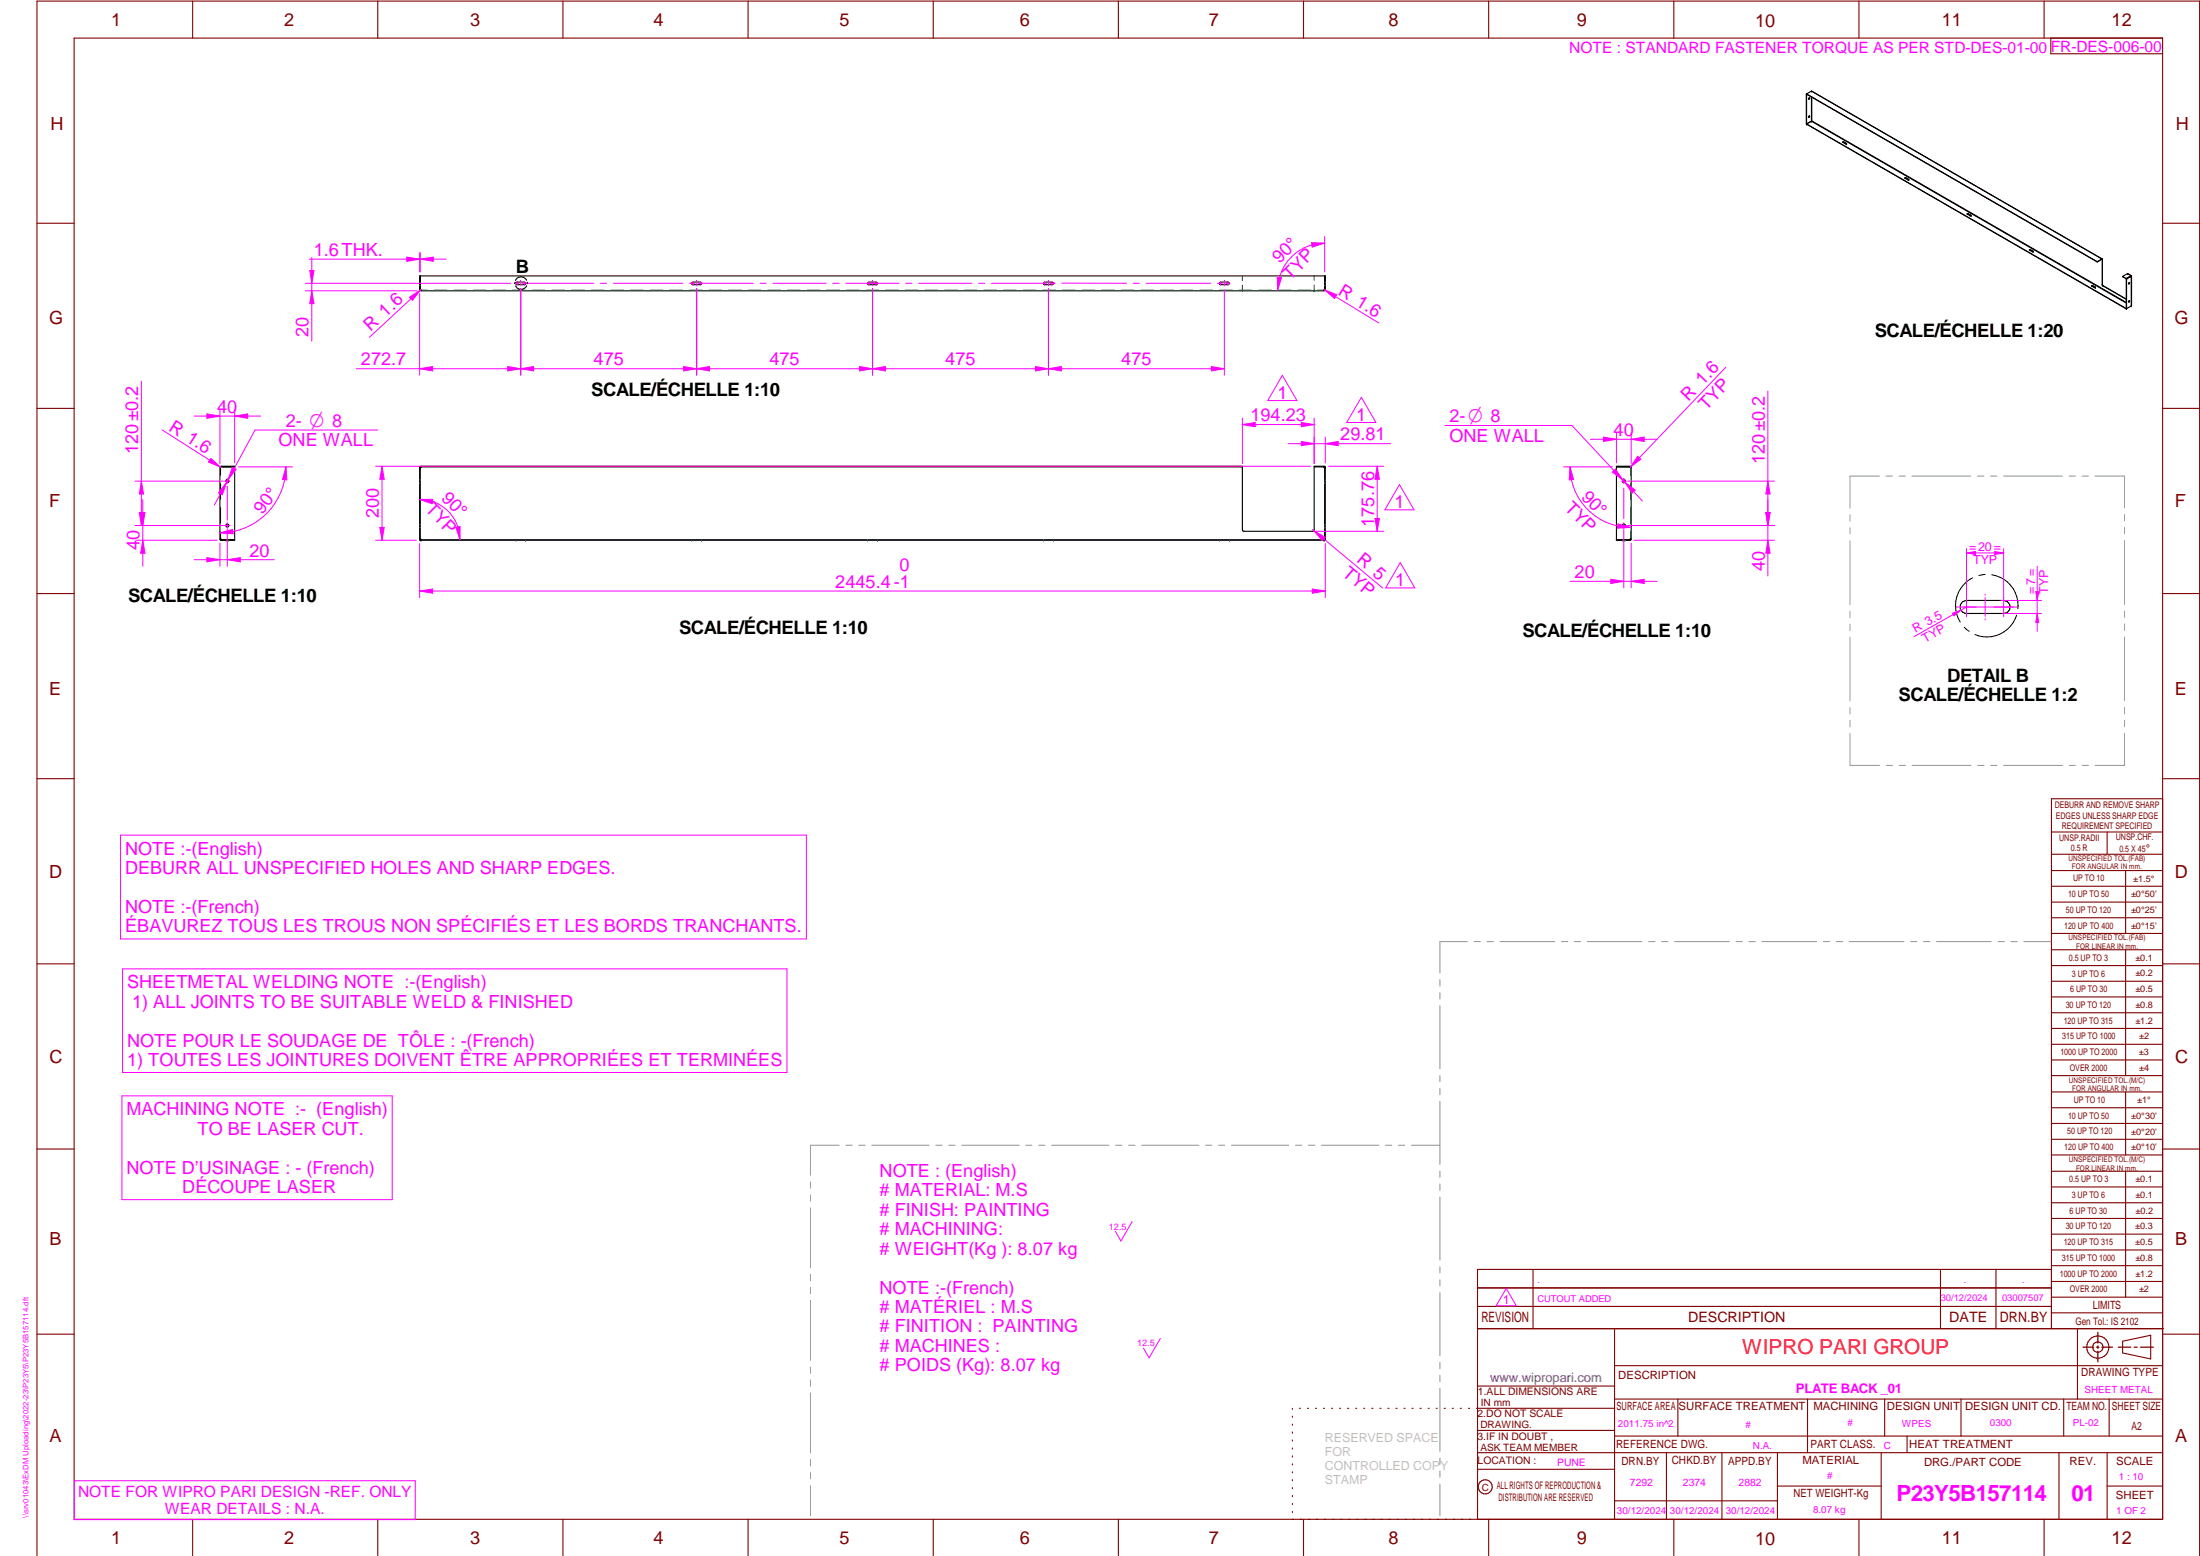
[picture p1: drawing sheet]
<svg xmlns="http://www.w3.org/2000/svg" width="594mm" height="420mm" viewBox="0 0 594 420" stroke-linecap="round" stroke-linejoin="round" font-family="sans-serif">
<g fill="none" stroke="#800000" stroke-width=".3">
<path d="M20 10.3h564v400h-564zM52 .3v10M102 .3v10M152 .3v10M202 .3v10M252 .3v10M302 .3v10M352 .3v10M402 .3v10M452 .3v10M502 .3v10M552 .3v10"/>
<path d="M553.8 10.3v4.2h30.2M10 60.3h10M584 60.3h10M10 110.3h10M584 110.3h10M10 160.3h10M584 160.3h10M10 210.3h10M584 215.7h-30v143.1M584 210.3h10M554 224.7h30M554 230.7h30"/>
<path d="M554 235.1h30M554 239.3h30M569 224.7v6M574 235.1v17M554 243.6h30M554 247.8h30M554 252.1h30M554 256.5h30M574 256.5v33.9M10 260.3h10M554 260.7h30M554 265h30"/>
<path d="M554 269.2h30M554 273.5h30M554 277.7h30M584 260.3h10M554 282h30M554 286.2h30M554 290.4h30M554 294.9h30M554 299.1h30M574 294.9v17M10 310.3h10M554 303.4h30"/>
<path d="M554 307.6h30M554 311.9h30M554 316.3h30M574 316.3v34M584 310.3h10M554 320.5h30M554 324.8h30M554 329h30M554 333.2h30M554 337.5h30M399 358.8h185.2M399 352.8h155"/>
<path d="M399 347.8h155M414 342.8v16M436 358.8v51.5M524 342.8v16M539 342.8v16M554 341.8h30M554 346h30M554 350.3h30M554 354.5h30M554 342.8h-155v67.5M561 358.8v19M10 360.3h10"/>
<path d="M399 374.3h37M436 377.8h148M453.1 377.8v10M488.1 377.8v14.5M508.9 377.8v10M529.5 377.8v10M557.3 377.8v10M569.5 377.8v10M573.2 362.2l7.6-1.6v6.3l-7.6-1.6zM584 368.8h-148M584 360.3h10M349 380.3v.3"/>
<path d="M349 382.4v.3M349 384.6v.3M349 386.7v.3M349 388.8v.3M349 391v.3M349 393.1v.3M349 395.3v.3M349 397.4v.3M349 399.5v.3M350.9 380.3h.2M353.1 380.3h.2M355.2 380.3h.3"/>
<path d="M357.4 380.3h.3M359.6 380.3h.3M361.7 380.3h.3M363.9 380.3h.3M366.1 380.3h.3M368.3 380.3h.2M370.4 380.3h.3M372.6 380.3h.3M374.8 380.3h.3M376.9 380.3h.4M379.1 380.3h.3M381.3 380.3h.3"/>
<path d="M383.4 380.3h.4M385.6 380.3h.3M387.8 380.3h.3M390 380.3h.3M392.2 380.3h.3M394.3 380.3h.3M396.5 380.3h.3M398.7 380.3h37.3M399 396.7h37M399 392.3h185M399 386.2h37M436 387.8h148"/>
<path d="M450 392.3v18M465 392.3v18M480 392.3v18M508 392.3v18M515 387.8v4.5M556 392.3v18M569 392.3v18M52 410.3v9.7M102 410.3v9.7M152 410.3v9.7M202 410.3v9.7M252 410.3v9.7"/>
<path d="M302 410.3v9.7M349 401.7v.3M349 403.8v.4M349 406v.3M349 408.1v.3M352 410.3v9.7M402 410.3v9.7M436 405.3h44M452 410.3v9.7M480 401.3h28M502 410.3v9.7M552 410.3v9.7"/>
<path d="M569 401.3h15M10 420v-419.7h584v419.7"/>
<circle cx="566.5" cy="363.7" r="1.39"/>
<circle cx="566.5" cy="363.8" r="3"/>
<circle cx="401.1" cy="401.5" r="1.9"/>
</g>
<g fill="none" stroke="#f0f" stroke-width=".27">
<path d="M186.6 76.5h1M187.1 76v1M188.6 76.5h1M189.1 76v1M234.1 76.5h1M234.6 76v1M236.1 76.5h1M236.6 76v1M281.6 76.5h1M282.1 76v1M283.6 76.5h1M284.1 76v1"/>
<path d="M32.5 225.5h185.3v28h-185.3zM305.7 329.9l-3 5.2-1.5-2.6M406.7 347.9l2.7 4.7h-5.4zM313.3 361.4l-3 5.2-1.5-2.6M20.1 399.8h92v10.5h-92z"/>
</g>
<g fill="none" stroke="#949494" stroke-width=".27">
<path d="M396.2 254.3h-7.4v8.5M398.1 254.3h1.6M401.5 254.3h1.8M405 254.3h14.8M421.6 254.3h1.7M425.1 254.3h1.7M428.6 254.3h14.8M445.2 254.3h1.7M448.7 254.3h1.7M452.2 254.3h14.8M468.8 254.3h1.7M472.3 254.3h1.7"/>
<path d="M475.8 254.3h14.8M492.4 254.3h1.7M495.8 254.3h1.8M499.4 254.3h14.7M516 254.3h1.6M519.4 254.3h1.8M522.9 254.3h14.8M539.5 254.3h1.7M543 254.3h1.7M546.5 254.3h7.4M388.8 264.5v1.8M388.8 268.1v1.6"/>
<path d="M388.8 271.6v17M388.8 290.4v1.7M388.8 293.9v1.7M388.8 297.4v17M218.9 319.2v1.6M226.6 309.2h-7.7v8.1M228.4 309.2h1.7M231.9 309.2h1.7M235.4 309.2h15.5M252.7 309.2h1.7M256.2 309.2h1.7M259.7 309.2h15.5"/>
<path d="M277 309.2h1.7M280.5 309.2h1.7M284 309.2h15.5M301.2 309.2h1.8M304.8 309.2h1.7M308.3 309.2h15.5M325.5 309.2h1.7M329.1 309.2h1.6M332.6 309.2h15.4M349.8 309.2h1.7M353.3 309.2h1.7M356.8 309.2h15.5"/>
<path d="M374.1 309.2h1.7M377.6 309.2h1.7M381.1 309.2h7.7M388.8 316.2v1.7M388.8 319.7v1.7M218.9 322.6v1.8M218.9 326.1v16.2M388.8 323.2v17.1M218.9 344.1v1.8M218.9 347.6v1.7M218.9 351.2v16.1M388.8 342.1v1.6"/>
<path d="M388.8 345.6v1.7M388.8 349v17.1M218.9 369.1v1.7M218.9 372.6v1.8M218.9 376.1v16.2M388.8 367.9v1.7M388.8 371.4v1.7M388.8 374.9v17M218.9 394.1v1.8M218.9 397.6v1.7M388.8 393.7v1.7M388.8 397.2v1.7"/>
<path d="M218.9 401.2v8.1M388.8 400.7v8.6"/>
</g>
<path d="M566.5 359.7v3M562.5 363.8h2.9M566.1 363.8h.7M566.5 363.4v.7M566.5 364.9v2.8M567.6 363.8h2.9M572 363.8h3.4M576.3 363.8h.8M578 363.8h3.5" fill="none" stroke="#800000" stroke-width=".34"/>
<g fill="none" stroke="#008000" stroke-width=".27">
<path d="M113.3 76.9h.1M113.3 76.1h.1M113.4 76.9h.1M113.5 76.1h.1M113.7 78.4h1.7M117.2 78.4h3.5M122.5 78.4h3.5M127.8 78.4h3.5M133.1 78.4h3.5M138.4 78.4h3.5M143.7 78.4h3.5M149 78.4h3.5"/>
<path d="M154.3 78.4h3.5M159.6 78.4h3.5M164.9 78.4h3.5M170.2 78.4h3.5M175.5 78.4h3.5M180.8 78.4h3.5M186.1 78.4h3.5M191.4 78.4h3.5M196.7 78.4h3.5M202 78.4h3.5M207.3 78.4h3.5M212.6 78.4h3.5"/>
<path d="M217.9 78.4h3.5M223.2 78.4h3.5M228.6 78.4h3.4M233.8 78.4h3.5M239.1 78.4h3.5M244.4 78.4h3.5M249.8 78.4h3.4M255.1 78.4h3.4M260.3 78.4h3.6M265.6 78.4h3.5M271 78.4h3.4M276.3 78.4h3.4"/>
<path d="M281.6 78.4h3.5M286.8 78.4h3.6M292.2 78.4h3.4M297.5 78.4h3.4M302.8 78.4h3.5M308.1 78.4h3.5M313.4 78.4h3.5M318.7 78.4h3.4M324 78.4h3.4M329.3 78.4h3.5M334.6 78.4h3.5M335.5 78.4h.1"/>
<path d="M335.5 78.2h.1M335.5 74.5v1.2M335.5 77v1.2M335.5 78.4v.1M339.9 78.4h3.5M345.2 78.4h3.5M350.5 78.4h3.5M354.9 77v1.2M354.9 78.3h.1M354.9 78.5h.1M354.9 78.4h.1M354.9 74.5v1.2"/>
<path d="M355.8 78.4h1.7M357.7 76.9h.1M357.8 76.1h.1M357.8 76.9h.1M357.9 76.1h.1M113.3 130.3h.1M113.3 129.5h.1M113.3 126.2h.1M113.4 130.3h.1M113.4 126.2h.1M113.5 129.5h.1M113.7 125.9h.1"/>
<path d="M113.7 126h.1M357.5 125.9h.1M357.5 126h.1M357.7 130.3h.1M357.8 129.5h.1M357.8 126.2h.1M357.8 130.3h.1M357.9 129.5h.1M357.9 126.2h.1M113.3 142.3h.1M113.3 141.5h.1M113.3 145.6h.1"/>
<path d="M113.4 142.3h.1M113.4 145.6h.1M113.5 141.5h.1M113.7 145.9h.1M113.7 145.8h.1M139.3 145.8h.1M141.9 145.9h.1M141.9 145.8h.1M186.8 145.8h.1M189.4 145.9h.1M189.4 145.8h.1M234.3 145.8h.1"/>
<path d="M236.9 145.9h.1M236.9 145.8h.1M281.8 145.8h.1M284.4 145.9h.1M284.4 145.8h.1M329.3 145.8h.1M332 145.9h.1M332 145.8h.1M357.5 145.9h.1M357.5 145.8h.1M357.7 142.3h.1M357.8 145.6h.1"/>
<path d="M357.8 141.5h.1M357.8 142.3h.1M357.9 145.6h.1M357.9 141.5h.1"/>
</g>
<g fill="none" stroke="#000" stroke-width=".3">
<path d="M113.3 78.2h.4v.3M113.3 78.2l.4 .3M113.5 74.5v3.7l.2 .2M113.7 78.5h243.8M139.4 76.3l2.2-.1 .3 .3-.3 .4h-2l-.2-.1zM186.9 76.3l2.2-.1 .3 .3-.3 .4h-2l-.2-.1zM234.4 76.3l2.2-.1 .3 .3-.3 .4h-2l-.2-.1zM281.8 76.3l2.3-.1 .3 .3-.3 .4h-2l-.3-.1zM329.3 76.3l2.3-.1 .4 .3-.4 .4h-2l-.3-.1zM357.7 74.5v3.7l-.2 .2M357.9 78.2v-3.7h-244.6v3.7M357.9 78.2h-.4v.3"/>
<path d="M357.9 78.2l-.4 .3M113.5 125.9h222v17.1l.2 .4 18.7 .1 .4-.3 .1-.2v-17.1h2.8v20h-244.2zM113.7 126.1l-.2 .1M335.5 126.1h-222.2v19.7h244.6v-19.7h-3M357.5 126.1l.2 .1M113.5 145.6l.2 .2M357.7 145.6l-.2 .2"/>
</g>
<g fill="none" stroke="#f0f" stroke-width=".27">
<path d="M186.4 76.5h.8M188.1 76v1M188.1 77.1v.1M189 76.5h14.4M205.2 76.5h1.7M208.7 76.5h14.4M224.9 76.5h1.7M228.4 76.5h14.4M244.6 76.5h1.7M248.1 76.5h14.4M264.2 76.5h1.8M267.8 76.5h14.3"/>
<path d="M283.9 76.5h.9"/>
</g>
<path d="M283.1 76v1M283.1 77.1v.1" fill="none" stroke="#f0f" stroke-width=".27"/>
<path d="M139.1 76.5h1M139.6 76v1M141.1 76.5h1M141.6 76v1M235.6 76v1M235.6 77.1v.1" fill="none" stroke="#f0f" stroke-width=".27"/>
<path d="M138.9 76.5h.8M140.6 76v1M140.6 77.1v.1M141.5 76.5h18.9M162.1 76.5h1.7M165.6 76.5h18.8M186.2 76.5h.9M329.1 76.5h1M329.6 76v1M331.1 76.5h1M331.6 76v1" fill="none" stroke="#f0f" stroke-width=".27"/>
<path d="M284.1 76.5h.8M286.7 76.5h17.5M306 76.5h1.7M309.5 76.5h17.4M328.7 76.5h.9M330.6 76v1M330.6 77.1v.1M354.2 65.5l3.5 .2-3.4 1zM357.7 63.9v9.5" fill="none" stroke="#f0f" stroke-width=".27"/>
<path d="M354.2 65.5l3.5 .2-3.4 1z" fill="#f0f"/>
<path d="M344.9 74.8l1.2 .2-1.1 3.4z" fill="none" stroke="#f0f" stroke-width=".27"/>
<path d="M344.9 74.8l1.2 .2-1.1 3.4z" fill="#f0f"/>
<path d="M357.5 78.2l14.8 9M357.7 78.3l3.3 1.3-.6 1zM357.7 65.7a12.7 12.7 0 0 0-12.7 12.7" fill="none" stroke="#f0f" stroke-width=".27"/>
<path d="M357.7 78.3l3.3 1.3-.6 1z" fill="#f0f"/>
<path d="M113.7 78.2l-14 12.9M110.6 80.3l2.9-2-2.1 2.8z" fill="none" stroke="#f0f" stroke-width=".27"/>
<path d="M110.6 80.3l2.9-2-2.1 2.8z" fill="#f0f"/>
<path d="M109.8 69.4l3.5 .6-3.5 .6zM113.3 68.2v5.2M113.5 68.2v5.2" fill="none" stroke="#f0f" stroke-width=".27"/>
<path d="M109.8 69.4l3.5 .6-3.5 .6z" fill="#f0f"/>
<path d="M113.5 70l3.5-.6v1.2z" fill="none" stroke="#f0f" stroke-width=".27"/>
<path d="M113.5 70l3.5-.6v1.2z" fill="#f0f"/>
<path d="M83.5 70h37M188.1 77.9v23.4M235.6 77.9v23.4M188.1 99.6l3.5-.6v1.2z" fill="none" stroke="#f0f" stroke-width=".27"/>
<path d="M188.1 99.6l3.5-.6v1.2z" fill="#f0f"/>
<path d="M232.1 99l3.5 .6-3.5 .6z" fill="none" stroke="#f0f" stroke-width=".27"/>
<path d="M232.1 99l3.5 .6-3.5 .6z" fill="#f0f"/>
<path d="M235.6 77.9v23.4M283.1 77.9v23.4M188.1 99.6h47.5M235.6 99.6l3.5-.6v1.2z" fill="none" stroke="#f0f" stroke-width=".27"/>
<path d="M235.6 99.6l3.5-.6v1.2z" fill="#f0f"/>
<path d="M279.6 99l3.5 .6-3.5 .6z" fill="none" stroke="#f0f" stroke-width=".27"/>
<path d="M279.6 99l3.5 .6-3.5 .6z" fill="#f0f"/>
<path d="M235.6 99.6h47.5M101.4 125.9h252.5M101.4 145.9h11M102.6 142.4h1.2l-.6 3.5z" fill="none" stroke="#f0f" stroke-width=".27"/>
<path d="M102.6 142.4h1.2l-.6 3.5z" fill="#f0f"/>
<path d="M103.2 125.9l.6 3.5h-1.2z" fill="none" stroke="#f0f" stroke-width=".27"/>
<path d="M103.2 125.9l.6 3.5h-1.2z" fill="#f0f"/>
<path d="M103.2 125.9v20M113.3 146.8v14.6M113.3 159.6l3.5-.6v1.2zM357.9 146.8v14.6" fill="none" stroke="#f0f" stroke-width=".27"/>
<path d="M113.3 159.6l3.5-.6v1.2z" fill="#f0f"/>
<path d="M354.4 159l3.5 .6-3.5 .6z" fill="none" stroke="#f0f" stroke-width=".27"/>
<path d="M354.4 159l3.5 .6-3.5 .6z" fill="#f0f"/>
<path d="M113.3 79.2v22.1M140.6 77.9v23.4M113.3 99.6l3.5-.6v1.2zM113.3 159.6h244.6M528.1 163.9h16.9M531 161.3v5.2M536.1 160.4v.3M536.1 161.4v5M536.1 167.1v.3M541.1 161.3v5.2M32.9 295.9h73v28h-73z" fill="none" stroke="#f0f" stroke-width=".27"/>
<path d="M139.1 76.2v.5M142.2 75.7a1.66 1.66 0 0 0-1.5-.9 1.66 1.66 0 0 0-1.5 .9M142.2 77.1a1.66 1.66 0 0 1-1.5 1 1.66 1.66 0 0 1-1.5-.9M142.4 76.2v.4M532.7 156a8.4 8.4 0 0 0-3.4 12M536.1 155.1l-1.7 .3M537.8 155.2a8.4 8.4 0 0 1 7.1 9.2M530.4 169.4l1.3 1.1M544.6 166.1a8.4 8.4 0 0 1-11.3 5.2" fill="none" stroke="#000" stroke-width=".27"/>
<path d="M530 162.5l1-.4h10.1a1.76 1.76 0 0 1 1.7 1.8 1.76 1.76 0 0 1-1.7 1.8h-10.1a1.75 1.75 0 0 1-1.6-1.3 1.75 1.75 0 0 1 .6-1.9z" fill="none" stroke="#000" stroke-width=".3"/>
<g fill="none" stroke="#949494" stroke-width=".27">
<path d="M499.6 139v1.7M507.5 128.6h-7.9v8.6M509.3 128.6h1.7M512.8 128.6h1.7M516.3 128.6h15.9M534 128.6h1.7M537.5 128.6h1.7M541 128.6h15.9M558.7 128.6h1.7M562.2 128.6h1.7M565.7 128.6h8v8.6M573.7 138.9v1.8"/>
<path d="M499.6 142.5v1.7M499.6 146v17.2M573.7 142.5v1.6M573.7 146v17.2M499.6 165.1v1.7M499.6 168.5v1.8M499.6 172v17.3M573.7 165v1.7M573.7 168.5v1.7M573.7 172v17.2M499.6 198.1v8.6h8M499.6 191.1v1.7"/>
<path d="M499.6 194.6v1.7M573.7 191.1v1.6M573.7 194.5v1.8M573.7 198v8.7h-8M509.3 206.7h1.7M512.9 206.7h1.7M516.3 206.7h16M534 206.7h1.8M537.5 206.7h1.8M541.1 206.7h15.9M558.8 206.7h1.6M562.3 206.7h1.7"/>
</g>
<path d="M113.3 99.6l3.5-.6v1.2z" fill="#f0f"/>
<path d="M137.1 99l3.5 .6-3.5 .6z" fill="none" stroke="#f0f" stroke-width=".27"/>
<path d="M137.1 99l3.5 .6-3.5 .6z" fill="#f0f"/>
<path d="M140.6 77.9v23.4M188.1 77.9v23.4M96.2 99.6h44.4M184.6 99l3.5 .6-3.5 .6z" fill="none" stroke="#f0f" stroke-width=".27"/>
<path d="M184.6 99l3.5 .6-3.5 .6z" fill="#f0f"/>
<path d="M140.6 99.6l3.5-.6v1.2z" fill="none" stroke="#f0f" stroke-width=".27"/>
<path d="M140.6 99.6l3.5-.6v1.2z" fill="#f0f"/>
<path d="M283.1 78.3v23M330.6 78.3v23M140.6 99.6h47.5M283.1 99.6l3.5-.6v1.2z" fill="none" stroke="#f0f" stroke-width=".27"/>
<path d="M283.1 99.6l3.5-.6v1.2z" fill="#f0f"/>
<path d="M327.1 99l3.5 .6-3.5 .6z" fill="none" stroke="#f0f" stroke-width=".27"/>
<path d="M327.1 99l3.5 .6-3.5 .6z" fill="#f0f"/>
<path d="M82.5 78.5h30.1M82.5 76.5h55.4M84.2 78.5l.6 3.5h-1.2zM283.1 99.6h47.5" fill="none" stroke="#f0f" stroke-width=".27"/>
<path d="M84.2 78.5l.6 3.5h-1.2z" fill="#f0f"/>
<path d="M83.6 73h1.2l-.6 3.5z" fill="none" stroke="#f0f" stroke-width=".27"/>
<path d="M83.6 73h1.2l-.6 3.5z" fill="#f0f"/>
<path d="M84.2 69.5v22.6M438.1 141.9h.8M438.5 141.5v.7M33.1 261.6h179.4v28h-179.4z" fill="none" stroke="#f0f" stroke-width=".27"/>
<g fill="none" stroke="#000" stroke-width=".3">
<path d="M436.5 126.1h3.7l.1 .1M440.2 125.9l.3 .3M440.2 125.9v.3h.3M440.2 125.9h-3.7v20h3.7M440.5 126.2v19.4M440.3 145.6l-.1 .2h-3.7M440.5 145.6h-.3v.3M440.5 145.6l-.3 .3"/>
<circle cx="438.5" cy="129.9" r=".4"/>
<circle cx="438.5" cy="141.9" r=".4"/>
</g>
<path d="M440.3 126.2v2.2M440.3 130.6v4.2M440.3 137v4.3M438.1 145.8h.1M438.8 145.8h.1M440.3 143.5v2.1M440.3 143.5h.1M440.4 143.5h.1" fill="none" stroke="#008000" stroke-width=".27"/>
<path d="M439.2 141.9h.1" fill="none" stroke="#f0f" stroke-width=".27"/>
<path d="M438.5 141.1v.1" fill="none" stroke="#f0f" stroke-width=".27"/>
<path d="M437.7 141.9h.1" fill="none" stroke="#f0f" stroke-width=".27"/>
<path d="M438.1 129.9h.8M438.5 129.5v.8M438.5 142.6v.1" fill="none" stroke="#f0f" stroke-width=".27"/>
<path d="M439.2 129.9h.1" fill="none" stroke="#f0f" stroke-width=".27"/>
<path d="M438.5 129.2h.1" fill="none" stroke="#f0f" stroke-width=".27"/>
<path d="M437.7 129.9h.1" fill="none" stroke="#f0f" stroke-width=".27"/>
<path d="M390.2 114.9h34.3l19 20.4M438.5 129.2v.8M438.5 130.6h.1M438.5 131.8v8.2M438.7 130.2l2.9 2.1-.9 .8zM438.5 141.8v.9" fill="none" stroke="#f0f" stroke-width=".27"/>
<path d="M438.7 130.2l2.9 2.1-.9 .8z" fill="#f0f"/>
<path d="M435.4 127.5l.8-.8 2 2.9z" fill="none" stroke="#f0f" stroke-width=".27"/>
<path d="M435.4 127.5l.8-.8 2 2.9z" fill="#f0f"/>
<path d="M439.5 141.9h39.7M441.2 145.9h38M477.4 145.9l.6 3.5h-1.2z" fill="none" stroke="#f0f" stroke-width=".27"/>
<path d="M477.4 145.9l.6 3.5h-1.2z" fill="#f0f"/>
<path d="M476.8 138.4h1.2l-.6 3.5z" fill="none" stroke="#f0f" stroke-width=".27"/>
<path d="M476.8 138.4h1.2l-.6 3.5z" fill="#f0f"/>
<path d="M439.5 129.9h39.7M476.8 138.4h1.2l-.6 3.5zM477.4 134.9v20.6M439.5 141.9h39.7" fill="none" stroke="#f0f" stroke-width=".27"/>
<path d="M476.8 138.4h1.2l-.6 3.5z" fill="#f0f"/>
<path d="M477.4 129.9l.6 3.5h-1.2z" fill="none" stroke="#f0f" stroke-width=".27"/>
<path d="M477.4 129.9l.6 3.5h-1.2z" fill="#f0f"/>
<path d="M477.4 105.6v36.3M438.5 143v15.7M440.5 146.6v12.1M440.5 157l3.5-.6v1.2z" fill="none" stroke="#f0f" stroke-width=".27"/>
<path d="M440.5 157l3.5-.6v1.2z" fill="#f0f"/>
<path d="M435 156.4l3.5 .6-3.5 .6z" fill="none" stroke="#f0f" stroke-width=".27"/>
<path d="M435 156.4l3.5 .6-3.5 .6z" fill="#f0f"/>
<path d="M466 99.1l-25.8 27.1M442.2 123.2l.9 .8-2.8 2.1zM424 157h23.5" fill="none" stroke="#f0f" stroke-width=".27"/>
<path d="M442.2 123.2l.9 .8-2.8 2.1z" fill="#f0f"/>
<path d="M436.5 116.9v8.1M440.5 118.6l3.5-.6v1.2zM440.5 116.9v8.3" fill="none" stroke="#f0f" stroke-width=".27"/>
<path d="M440.5 118.6l3.5-.6v1.2z" fill="#f0f"/>
<path d="M433 118l3.5 .6-3.5 .6z" fill="none" stroke="#f0f" stroke-width=".27"/>
<path d="M433 118l3.5 .6-3.5 .6z" fill="#f0f"/>
<path d="M429.5 118.6h18M422.2 126.1h13.2M424 126.1l.9 3.4-1.2 .1z" fill="none" stroke="#f0f" stroke-width=".27"/>
<path d="M424 126.1l.9 3.4-1.2 .1z" fill="#f0f"/>
<path d="M436.9 141.5l3.4 .9-3.5 .2z" fill="none" stroke="#f0f" stroke-width=".27"/>
<path d="M436.9 141.5l3.4 .9-3.5 .2z" fill="#f0f"/>
<path d="M424 126.1a16.3 16.3 0 0 0 16.3 16.3M531 148.1v13.3M538.6 148.9l2.5 .4-2.5 .4zM541.1 148.1v13.3" fill="none" stroke="#f0f" stroke-width=".27"/>
<path d="M538.6 148.9l2.5 .4-2.5 .4z" fill="#f0f"/>
<path d="M531 149.3l2.4-.4v.8z" fill="none" stroke="#f0f" stroke-width=".27"/>
<path d="M531 149.3l2.4-.4v.8z" fill="#f0f"/>
<path d="M531 149.3h10.1M540.4 162.1h10.9M540.8 165.7h10.5M550.1 165.7l.4 2.4h-.8z" fill="none" stroke="#f0f" stroke-width=".27"/>
<path d="M550.1 165.7l.4 2.4h-.8z" fill="#f0f"/>
<path d="M549.7 159.8h.8l-.4 2.3z" fill="none" stroke="#f0f" stroke-width=".27"/>
<path d="M549.7 159.8h.8l-.4 2.3z" fill="#f0f"/>
<path d="M550.1 152.9v17.6M527.2 165.6l2.3-.8-1.9 1.5zM531 163.9l-14.2 8" fill="none" stroke="#f0f" stroke-width=".27"/>
<path d="M527.2 165.6l2.3-.8-1.9 1.5z" fill="#f0f"/>
<g fill="none" stroke="#000" stroke-width=".3">
<path d="M487.8 25.4v8M487.8 25.4h.1M487.8 33.5l86.4 49.9M487.8 33.5h.1M487.8 25.4l78.5 45.3M488.6 26.4l-.2 .4M488.6 31.3l-.2 .3M488.6 26.4l-.2 .3M489.2 32.7h.1M489.2 24.6h.1M489.2 32.6h.1M489.2 26.2v6.5"/>
<path d="M489.2 32.7l-1.4 .7M489.2 24.6l-1.4 .8M489.2 32.7l-1.4 .8 86.4 49.8M489.2 32.8l85 49M489.2 26.2v6.4M489.2 32.6l85 49.1M489.2 32.6v.2M489.3 24.6l78.4 45.3-1.4 .8M497.9 38.3l-.3 .1 .7 .5 .3-.1M497.9 38.3v.1M497.9 38.4h-.3M497.9 38.3l.7 .4"/>
<path d="M497.9 38.4l.7 .4M498.6 38.7v.1M498.6 38.7h.1M498.6 38.8h.1M514.4 48.1l.7 .5 .3-.1M514.7 48l.7 .4M514.7 48l-.3 .1M514.7 48v.1M514.7 48.1h-.3M514.7 48.1l.7 .4M515.4 48.4h.1M515.4 48.4v.1"/>
<path d="M515.4 48.5h.1M531.3 57.7h.2M531.3 57.7l.2 .1M531.3 57.7l-.1 .1 .8 .5 .3-.1M531.3 57.7l-.1 .1M531.5 57.7l.7 .4M531.5 57.7v.1M531.5 57.8l.7 .4M532.2 58.1l.1 .1M532.2 58.1h.1M532.3 58.2h.1M548.3 67.4l.7 .4"/>
<path d="M548.3 67.4l-.3 .2 .7 .3h.3M548.3 67.4v.1M548.3 67.5h-.3M548.3 67.5l.7 .4M549 67.8v.1M549 67.8h.1M549 67.9h.1M564.8 77.3l1 .3M565.1 77.1l.7 .4M565.1 77.1l-.3 .2M565.1 77.1v.1M565.1 77.2h-.3"/>
<path d="M565.1 77.2l.7 .4M565.8 77.5v.1M565.8 77.5h.1M565.8 77.6h.1M566.3 70.7l1.4-.7v6.9M566.3 70.7h.1M567.7 76.9v.1M567.7 76.9h.1M567.7 70h.1M567.7 77l.2 .2M567.7 70l.1 7M567.9 77.2l6.3 3.6"/>
<path d="M567.9 77.1h.1M567.9 77.1l6.3 3.7M573.2 74.6l1 .7M573.2 74.6l1 .6M574.2 75.3h.1M574.2 75.3v8.1M574.2 75.2h.1M574.5 73.9h.1M574.5 73.9l.9 .5M574.5 73.9l-1.3 .7M574.5 75.1h.1M574.5 73.9l1 .5"/>
<path d="M575 76.3v.2l-.2 .2zM575 76.3l-.2 .3M575.4 74.4h.1M575.5 74.5h.1M575.5 74.5l-1.3 .8M575.5 74.5l-1.3 .7M575.5 74.5v8M575.5 74.4v.1M575.6 74.5l-.1 .1M575.6 74.5l-.1 8.1M574.2 83.3v.1M574.2 83.3h.1"/>
<path d="M574.2 83.4h.1M575 81.2v.2l-.2 .1zM575 81.2l-.2 .3M575.5 82.6h.1M575.5 82.6l-1.3 .8M59.4 126.2v19.4M59.7 125.9l-.3 .3M59.7 125.9v.3h-.3M59.7 125.9h3.7v20h-3.7M63.4 126.1h-3.7l-.1 .1M59.4 145.6l.3 .3M59.4 145.6h.3v.3"/>
<path d="M59.6 145.6l.1 .2h3.7"/>
<circle cx="61.4" cy="129.9" r=".41"/>
<circle cx="61.4" cy="141.9" r=".41"/>
</g>
<path d="M59.6 126.2v2.2M59.6 130.6v4.2M59.6 137v4.3M59.4 143.5h.1M59.5 143.5l.1 2.1M61 145.8h.1M61.7 145.8h.1" fill="none" stroke="#008000" stroke-width=".27"/>
<path d="M61 141.9h.8M61.4 141.5v.7" fill="none" stroke="#f0f" stroke-width=".27"/>
<path d="M62.1 141.9h.1" fill="none" stroke="#f0f" stroke-width=".27"/>
<path d="M61.4 141.1v.1" fill="none" stroke="#f0f" stroke-width=".27"/>
<path d="M60.6 141.9h.1" fill="none" stroke="#f0f" stroke-width=".27"/>
<path d="M61 129.9h.8M61.4 129.5v.8M61.4 142.6v.1" fill="none" stroke="#f0f" stroke-width=".27"/>
<path d="M62.1 129.9h.1" fill="none" stroke="#f0f" stroke-width=".27"/>
<path d="M61.4 129.2h.1" fill="none" stroke="#f0f" stroke-width=".27"/>
<path d="M60.6 129.9h.1" fill="none" stroke="#f0f" stroke-width=".27"/>
<path d="M61.4 129.5v.6M61.4 130.6h.1M61.4 131.3v9.2M61.4 141.7v.5M123.1 142.4l1.1-.2v3.6z" fill="none" stroke="#f0f" stroke-width=".27"/>
<path d="M123.1 142.4l1.1-.2v3.6z" fill="#f0f"/>
<path d="M113.3 134.9l3.6-.1-.2 1.2z" fill="none" stroke="#f0f" stroke-width=".27"/>
<path d="M113.3 134.9l3.6-.1-.2 1.2z" fill="#f0f"/>
<path d="M64.4 126.1h14.6M113.3 134.9a10.8 10.8 0 0 1 10.9 10.9M59.4 143.9l3.4-.9 .1 1.1z" fill="none" stroke="#f0f" stroke-width=".27"/>
<path d="M59.4 143.9l3.4-.9 .1 1.1z" fill="#f0f"/>
<path d="M77.2 126.1l.3 3.5-1.2-.1z" fill="none" stroke="#f0f" stroke-width=".27"/>
<path d="M77.2 126.1l.3 3.5-1.2-.1z" fill="#f0f"/>
<path d="M36.4 129.9h23.9M37.6 138.4h1.2l-.6 3.5zM77.2 126.1a17.8 17.8 0 0 1-17.8 17.8M36.4 141.9h23.9" fill="none" stroke="#f0f" stroke-width=".27"/>
<path d="M37.6 138.4h1.2l-.6 3.5z" fill="#f0f"/>
<path d="M38.2 129.9l.6 3.5h-1.2z" fill="none" stroke="#f0f" stroke-width=".27"/>
<path d="M38.2 129.9l.6 3.5h-1.2z" fill="#f0f"/>
<path d="M38.2 102.9v39M55.9 111.8l3.5 .6-3.5 .5zM59.4 110.6v14.6M63.4 110.6v14.4" fill="none" stroke="#f0f" stroke-width=".27"/>
<path d="M55.9 111.8l3.5 .6-3.5 .5z" fill="#f0f"/>
<path d="M63.4 112.4l3.5-.6v1.1z" fill="none" stroke="#f0f" stroke-width=".27"/>
<path d="M63.4 112.4l3.5-.6v1.1z" fill="#f0f"/>
<path d="M52.4 112.4h18M55.9 150.6l3.5 .5-3.5 .6zM59.4 146.6v6.3M61.4 143v9.9" fill="none" stroke="#f0f" stroke-width=".27"/>
<path d="M55.9 150.6l3.5 .5-3.5 .6z" fill="#f0f"/>
<path d="M61.4 151.1l3.5-.5v1.1z" fill="none" stroke="#f0f" stroke-width=".27"/>
<path d="M61.4 151.1l3.5-.5v1.1z" fill="#f0f"/>
<path d="M36.8 141.9h23.5M36.8 145.9h21.9M38.6 145.9l.6 3.5h-1.2zM52.4 151.1h21.6" fill="none" stroke="#f0f" stroke-width=".27"/>
<path d="M38.6 145.9l.6 3.5h-1.2z" fill="#f0f"/>
<path d="M38 138.4h1.2l-.6 3.5z" fill="none" stroke="#f0f" stroke-width=".27"/>
<path d="M38 138.4h1.2l-.6 3.5z" fill="#f0f"/>
<path d="M102 116.1h-33.1l-11 20.3M38.6 134.9v18M61.2 130.3l-1.2 3.3-1-.5z" fill="none" stroke="#f0f" stroke-width=".27"/>
<path d="M61.2 130.3l-1.2 3.3-1-.5z" fill="#f0f"/>
<path d="M62.7 126.2l1 .5-2.1 2.8z" fill="none" stroke="#f0f" stroke-width=".27"/>
<path d="M62.7 126.2l1 .5-2.1 2.8z" fill="#f0f"/>
<path d="M43.8 116.1l15.9 10.1M56.9 123.8l2.7 2.4-3.3-1.4z" fill="none" stroke="#f0f" stroke-width=".27"/>
<path d="M56.9 123.8l2.7 2.4-3.3-1.4z" fill="#f0f"/>
<path d="M335.5 114.6l3.5-.5v1.1zM335.5 112.9v12.3M354.9 112.9v12.3" fill="none" stroke="#f0f" stroke-width=".27"/>
<path d="M335.5 114.6l3.5-.5v1.1z" fill="#f0f"/>
<path d="M351.4 114.1l3.5 .5-3.5 .6z" fill="none" stroke="#f0f" stroke-width=".27"/>
<path d="M351.4 114.1l3.5 .5-3.5 .6z" fill="#f0f"/>
<path d="M335.5 114.6h19.4M358.8 125.9h14.9M371.3 140h1.2l-.6 3.5zM355.4 143.5h18.3" fill="none" stroke="#f0f" stroke-width=".27"/>
<path d="M371.3 140h1.2l-.6 3.5z" fill="#f0f"/>
<path d="M371.9 125.9l.6 3.5h-1.2z" fill="none" stroke="#f0f" stroke-width=".27"/>
<path d="M371.9 125.9l.6 3.5h-1.2z" fill="#f0f"/>
<path d="M371.9 125.9v17.6M354.4 143l18.9 15.7M354.8 143.3l3 1.8-.7 .9z" fill="none" stroke="#f0f" stroke-width=".27"/>
<path d="M354.8 143.3l3 1.8-.7 .9z" fill="#f0f"/>
<path d="M346.3 101.3l3.9 6.9h-7.9zM354.9 118v7.2M357.9 118v7M357.9 119.8l3.5-.6v1.2zM377.9 130.9l3.9 6.8h-7.8zM378.1 151.9l4 6.8h-7.9z" fill="none" stroke="#f0f" stroke-width=".27"/>
<path d="M357.9 119.8l3.5-.6v1.2z" fill="#f0f"/>
<path d="M351.4 119.2l3.5 .6-3.5 .6z" fill="none" stroke="#f0f" stroke-width=".27"/>
<path d="M351.4 119.2l3.5 .6-3.5 .6z" fill="#f0f"/>
<path d="M347.9 119.8h27.6M367.6 107.3l4 6.8h-8z" fill="none" stroke="#f0f" stroke-width=".27"/>
<g font-size="6" fill="#f0f">
<text x="512.1" y="405.2">P23Y5B157114</text>
<text x="559.4" y="405.2">01</text>
</g>
<text font-size="5.6" fill="#f00" x="470.5" y="365.5">WIPRO PARI GROUP</text>
<g font-size="5">
<text x="139.3" y="73.7">B</text>
<text x="506.3" y="91">SCALE/ÉCHELLE 1:20</text>
<text x="159.7" y="106.9">SCALE/ÉCHELLE 1:10</text>
<text x="34.6" y="162.6">SCALE/ÉCHELLE 1:10</text>
<text x="183.4" y="171.1">SCALE/ÉCHELLE 1:10</text>
<text x="411.1" y="172">SCALE/ÉCHELLE 1:10</text>
<text x="525.8" y="184.1">DETAIL B</text>
<text x="512.7" y="189.3">SCALE/ÉCHELLE 1:2</text>
</g>
<g font-size="4.9" fill="#800000">
<text x="30" y="6.9">1</text>
<text x="76.7" y="6.9">2</text>
<text x="127" y="6.9">3</text>
<text x="176.5" y="6.9">4</text>
<text x="226.7" y="6.9">5</text>
<text x="275.4" y="6.9">6</text>
<text x="326.4" y="6.9">7</text>
<text x="375" y="6.9">8</text>
<text x="425.8" y="6.9">9</text>
<text x="473.9" y="7.3">10</text>
<text x="524.3" y="6.9">11</text>
<text x="570.2" y="6.9">12</text>
<text x="13.6" y="35.1">H</text>
<text x="587.6" y="35.1">H</text>
<text x="13.2" y="87.5">G</text>
<text x="587.2" y="87.5">G</text>
<text x="13.2" y="137">F</text>
<text x="587.2" y="137">F</text>
<text x="13.2" y="187.6">E</text>
<text x="587.2" y="187.6">E</text>
<text x="13.2" y="237">D</text>
<text x="587.2" y="237">D</text>
<text x="13.4" y="287.1">C</text>
<text x="587.4" y="287.1">C</text>
<text x="13.4" y="336.2">B</text>
<text x="587.4" y="336.2">B</text>
<text x="13.4" y="389.3">A</text>
<text x="587.4" y="389.3">A</text>
<text x="30" y="416.9">1</text>
<text x="76.7" y="416.9">2</text>
<text x="127" y="416.9">3</text>
<text x="176.5" y="416.9">4</text>
<text x="226.7" y="416.9">5</text>
<text x="275.4" y="416.9">6</text>
<text x="326.4" y="416.9">7</text>
<text x="375" y="416.9">8</text>
<text x="425.8" y="416.9">9</text>
<text x="473.9" y="417.3">10</text>
<text x="524.3" y="416.9">11</text>
<text x="570.2" y="416.9">12</text>
</g>
<g font-size="4.9" fill="#f0f">
<text x="84.7" y="69.1">1.6THK.</text>
<text x="345.5" y="71.4" transform="rotate(-45 345.5 71.4)">90°</text>
<text x="348.4" y="75.8" transform="rotate(-45 348.4 75.8)">TYP</text>
<text x="361.1" y="79.3" transform="rotate(31 361.1 79.3)">R 1.6</text>
<text x="100" y="89.6" transform="rotate(-43 100 89.6)">R 1.6</text>
<text x="83.3" y="90.9" transform="rotate(-90 83.3 90.9)">20</text>
<text x="97.4" y="98.7">272.7</text>
<text x="160.3" y="98.7">475</text>
<text x="207.8" y="98.7">475</text>
<text x="255.3" y="98.7">475</text>
<text x="302.8" y="98.7">475</text>
<text x="344.9" y="107.6">1</text>
<text x="58.6" y="111.5">40</text>
<text x="337.6" y="113.8">194.23</text>
<text x="366.2" y="113.6">1</text>
<text x="456" y="108.4" transform="rotate(-46 456 108.4)">R 1.6</text>
<text x="460.8" y="111" transform="rotate(-46 460.8 111)">TYP</text>
<text x="45.3" y="116" transform="rotate(33 45.3 116)">R 1.6</text>
<text x="77.2" y="115.2">2- O 8</text>
<text x="361.9" y="118.9">29.81</text>
<text x="391.4" y="114">2-O 8</text>
<text x="391.4" y="119.3">ONE WALL</text>
<text x="435.7" y="117.7">40</text>
<text x="37.3" y="122.6" transform="rotate(-90 37.3 122.6)">120±0.2</text>
<text x="75.2" y="120.5">ONE WALL</text>
<text x="476.5" y="125.2" transform="rotate(-90 476.5 125.2)">120±0.2</text>
<text x="114.6" y="137.8" transform="rotate(45 114.6 137.8)">TYP</text>
<text x="119" y="134.8" transform="rotate(45 119 134.8)">90°</text>
<text x="376.5" y="137.2">1</text>
<text x="422.3" y="137.4" transform="rotate(45 422.3 137.4)">TYP</text>
<text x="426.8" y="134.4" transform="rotate(45 426.8 134.4)">90°</text>
<text x="70.9" y="139.1" transform="rotate(-54 70.9 139.1)">90°</text>
<text x="102.3" y="140" transform="rotate(-90 102.3 140)">200</text>
<text x="371" y="142.2" transform="rotate(-90 371 142.2)">175.76</text>
<text x="37.7" y="148.5" transform="rotate(-90 37.7 148.5)">40</text>
<text x="67.3" y="150.3">20</text>
<text x="242.9" y="154.2">0</text>
<text x="362.3" y="155.2" transform="rotate(40 362.3 155.2)">TYP</text>
<text x="366.1" y="151.6" transform="rotate(40 366.1 151.6)">R 5</text>
<text x="476.5" y="154.3" transform="rotate(-90 476.5 154.3)">40</text>
<text x="225.5" y="158.7">2445.4-1</text>
<text x="376.7" y="158.2">1</text>
<text x="425.2" y="156.1">20</text>
<text x="33.8" y="230.8">NOTE :-(English)</text>
<text x="33.8" y="236">DEBURR ALL UNSPECIFIED HOLES AND SHARP EDGES.</text>
<text x="33.8" y="246.5">NOTE :-(French)</text>
<text x="33.8" y="251.8">ÉBAVUREZ TOUS LES TROUS NON SPÉCIFIÉS ET LES BORDS TRANCHANTS.</text>
<text x="34.3" y="266.9">SHEETMETAL WELDING NOTE :-(English)</text>
<text x="35.7" y="272.1">1) ALL JOINTS TO BE SUITABLE WELD &amp; FINISHED</text>
<text x="34.3" y="282.6">NOTE POUR LE SOUDAGE DE TÔLE : -(French)</text>
<text x="34.3" y="287.9">1) TOUTES LES JOINTURES DOIVENT ÊTRE APPROPRIÉES ET TERMINÉES</text>
<text x="34.2" y="301.2">MACHINING NOTE :- (English)</text>
<text x="53.3" y="306.4">TO BE LASER CUT.</text>
<text x="34.2" y="316.9">NOTE D’USINAGE : - (French)</text>
<text x="237.5" y="317.8">NOTE : (English)</text>
<text x="49.2" y="322.2">DÉCOUPE LASER</text>
<text x="237.5" y="323"># MATERIAL: M.S</text>
<text x="237.5" y="328.3"># FINISH: PAINTING</text>
<text x="237.5" y="333.5"># MACHINING:</text>
<text x="237.5" y="338.8"># WEIGHT(Kg ): 8.07 kg</text>
<text x="237.5" y="349.3">NOTE :-(French)</text>
<text x="237.5" y="354.5"># MATÉRIEL : M.S</text>
<text x="237.5" y="359.8"># FINITION : PAINTING</text>
<text x="237.5" y="365"># MACHINES :</text>
<text x="237.5" y="370.3"># POIDS (Kg): 8.07 kg</text>
</g>
<g font-size="4.2" fill="#f0f">
<text x="423.7" y="14.3">NOTE : STANDARD FASTENER TORQUE AS PER STD-DES-01-00</text>
<text x="553.8" y="14">FR-DES-006-00</text>
<text x="21.1" y="404.3">NOTE FOR WIPRO PARI DESIGN -REF. ONLY</text>
<text x="44.5" y="408.8">WEAR DETAILS : N.A.</text>
</g>
<g font-size="3.9" fill="#800000">
<text x="400" y="357.1">REVISION</text>
<text x="455.9" y="357.1">DESCRIPTION</text>
<text x="526.4" y="357.1">DATE</text>
<text x="540" y="357.1">DRN.BY</text>
</g>
<text font-size="3.6" fill="#f0f" x="485" y="376.1">PLATE BACK _01</text>
<text font-size="3.5" fill="#00f" x="402.4" y="373.3">www.wipropari.com</text>
<g font-size="3.4" fill="#f0f">
<text x="531.7" y="148.7">=20=</text>
<text x="532.8" y="152.3">TYP</text>
<text x="549.5" y="160.4" transform="rotate(-90 549.5 160.4)">=7=</text>
<text x="553.1" y="160.4" transform="rotate(-90 553.1 160.4)">TYP</text>
<text x="517.3" y="171" transform="rotate(-29 517.3 171)">R 3.5</text>
<text x="519.9" y="173.6" transform="rotate(-29 519.9 173.6)">TYP</text>
<text x="405.8" y="352.2">1</text>
</g>
<g font-size="3.4" fill="#c0c0c0">
<text x="357.8" y="389.5">RESERVED SPACE</text>
<text x="357.8" y="393.3">FOR</text>
<text x="357.8" y="397">CONTROLLED COPY</text>
<text x="357.8" y="400.8">STAMP</text>
</g>
<g font-size="3.1" fill="#800000">
<text x="565.1" y="353.5">LIMITS</text>
<text x="562" y="371.7">DRAWING TYPE</text>
<text x="437" y="372.3">DESCRIPTION</text>
<text x="436.5" y="380.8">SURFACE AREA</text>
<text x="453.3" y="380.8">SURFACE TREATMENT</text>
<text x="489.7" y="380.8">MACHINING</text>
<text x="509.5" y="380.8">DESIGN UNIT</text>
<text x="530.6" y="380.8">DESIGN UNIT CD.</text>
<text x="558" y="380.6">TEAM NO.</text>
<text x="570.3" y="380.7">SHEET SIZE</text>
<text x="575.6" y="386.1">A2</text>
<text x="436.4" y="391.1">REFERENCE DWG.</text>
<text x="437.8" y="395.5">DRN.BY</text>
<text x="451.4" y="395.4">CHKD.BY</text>
<text x="466.6" y="395.5">APPD.BY</text>
<text x="486.7" y="395.4">MATERIAL</text>
<text x="488.9" y="390.9">PART CLASS.</text>
<text x="515.6" y="390.9">HEAT TREATMENT</text>
<text x="519.6" y="395.9">DRG./PART CODE</text>
<text x="558.9" y="395.5">REV.</text>
<text x="571.4" y="395.6">SCALE</text>
<text x="484.3" y="404.2">NET WEIGHT-Kg</text>
<text x="571.4" y="404.7">SHEET</text>
</g>
<text font-size="3" fill="#800000" x="579.5" y="230.1">°</text>
<g font-size="2.8" fill="#800000">
<text x="560.4" y="357.7">Gen Tol.: IS 2102</text>
<text x="399.1" y="376.6">1.ALL DIMENSIONS ARE</text>
<text x="399" y="382.7">2.DO NOT SCALE</text>
<text x="399" y="388.7">3.IF IN DOUBT ,</text>
<text x="399" y="395.4">LOCATION :</text>
<text x="404.2" y="402">ALL RIGHTS OF REPRODUCTION &amp;</text>
<text x="404.7" y="405.4">DISTRIBUTION ARE RESERVED</text>
</g>
<g font-size="2.8" fill="#f0f">
<text x="420.5" y="396">PUNE</text>
<text x="440.1" y="401.2">7292</text>
<text x="454.4" y="401.2">2374</text>
<text x="469.5" y="401.2">2882</text>
</g>
<g font-size="2.7" fill="#f0f">
<text x="562.9" y="376.2">SHEET METAL</text>
<text x="436.9" y="385.4">2011.75 in^2</text>
<text x="471.4" y="385.5">#</text>
<text x="498.9" y="385">#</text>
<text x="513.6" y="385.3">WPES</text>
<text x="537.3" y="385.1">0300</text>
<text x="559.7" y="385.1">PL-02</text>
<text x="473.4" y="391.2">N.A.</text>
<text x="508.7" y="391.2">C</text>
<text x="493.4" y="399.5">#</text>
<text x="572.1" y="399.7">1 : 10</text>
<text x="436.6" y="408.7">30/12/2024</text>
<text x="450.9" y="408.8">30/12/2024</text>
<text x="466" y="408.9">30/12/2024</text>
<text x="489.6" y="408.5">8.07 kg</text>
<text x="571.4" y="408.7">1 OF 2</text>
</g>
<g font-size="2.7" fill="#800000">
<text x="399.9" y="379.7">IN mm</text>
<text x="399.7" y="385.7">DRAWING.</text>
<text x="399.7" y="391.8">ASK TEAM MEMBER</text>
<text x="400.1" y="402.5">C</text>
</g>
<g font-size="2.5" fill="#800000">
<text x="554.9" y="218.3">DEBURR AND REMOVE SHARP</text>
<text x="555.2" y="221">EDGES UNLESS SHARP EDGE</text>
<text x="556.1" y="227.1">UNSP.RADII</text>
<text x="556.8" y="223.8">REQUIREMENT SPECIFIED</text>
<text x="571.4" y="226.9">UNSP.CHF.</text>
<text x="559.2" y="229.9">0.5 R</text>
<text x="572.3" y="230.1">0.5 X 45</text>
<text x="559.8" y="238">UP TO 10</text>
<text x="576.1" y="238.1">±1.5°</text>
<text x="558.5" y="242.2">10 UP TO 50</text>
<text x="575.5" y="242.3">±0°50'</text>
<text x="557.4" y="250.7">120 UP TO 400</text>
<text x="557.9" y="246.5">50 UP TO 120</text>
<text x="575.5" y="250.7">±0°15'</text>
<text x="575.5" y="246.5">±0°25'</text>
<text x="558.7" y="259.4">0.5 UP TO 3</text>
<text x="559.5" y="263.7">3 UP TO 6</text>
<text x="576.6" y="263.6">±0.2</text>
<text x="576.6" y="259.4">±0.1</text>
<text x="559" y="267.9">6 UP TO 30</text>
<text x="576.6" y="267.9">±0.5</text>
<text x="557.8" y="272.2">30 UP TO 120</text>
<text x="576.6" y="272.2">±0.8</text>
<text x="556.9" y="280.7">315 UP TO 1000</text>
<text x="557.3" y="276.4">120 UP TO 315</text>
<text x="576.6" y="276.4">±1.2</text>
<text x="577.7" y="280.7">±2</text>
<text x="556.4" y="284.9">1000 UP TO 2000</text>
<text x="577.6" y="284.9">±3</text>
<text x="558.9" y="289.2">OVER 2000</text>
<text x="577.7" y="289.3">±4</text>
<text x="560" y="297.9">UP TO 10</text>
<text x="577.1" y="297.9">±1°</text>
<text x="558.5" y="302.1">10 UP TO 50</text>
<text x="575.5" y="302.1">±0°30'</text>
<text x="557.4" y="310.6">120 UP TO 400</text>
<text x="558.2" y="306.3">50 UP TO 120</text>
<text x="575.5" y="310.6">±0°10'</text>
<text x="575.5" y="306.4">±0°20'</text>
<text x="558.8" y="319.2">0.5 UP TO 3</text>
<text x="559.4" y="323.4">3 UP TO 6</text>
<text x="576.6" y="319.2">±0.1</text>
<text x="576.6" y="323.5">±0.1</text>
<text x="558.9" y="327.7">6 UP TO 30</text>
<text x="576.7" y="327.7">±0.2</text>
<text x="557.8" y="332">30 UP TO 120</text>
<text x="576.6" y="332">±0.3</text>
<text x="556.8" y="340.5">315 UP TO 1000</text>
<text x="557.3" y="336.3">120 UP TO 315</text>
<text x="576.6" y="336.3">±0.5</text>
<text x="576.6" y="340.5">±0.8</text>
<text x="556.2" y="344.7">1000 UP TO 2000</text>
<text x="576.6" y="344.7">±1.2</text>
<text x="558.9" y="349">OVER 2000</text>
<text x="577.6" y="349">±2</text>
</g>
<g font-size="2.5" fill="#f0f">
<text x="299.4" y="332.1">12.5</text>
<text x="415.2" y="346.4">.</text>
<text x="530.3" y="346.5">.</text>
<text x="545.9" y="346.4">.</text>
<text x="415.2" y="351.5">CUTOUT ADDED</text>
<text x="524.1" y="351.3">30/12/2024</text>
<text x="540.6" y="351.4">03007507</text>
<text x="307" y="363.6">12.5</text>
</g>
<g font-size="2.1" fill="#800000">
<text x="558.5" y="232.4">UNSPECIFIED TOL.(FAB)</text>
<text x="559.5" y="234.7">FOR ANGULAR IN mm.</text>
<text x="558.6" y="253.9">UNSPECIFIED TOL.(FAB)</text>
<text x="560.7" y="256.3">FOR LINEAR IN mm.</text>
<text x="558.7" y="292.3">UNSPECIFIED TOL.(M/C)</text>
<text x="559.6" y="294.7">FOR ANGULAR IN mm.</text>
<text x="558.7" y="313.7">UNSPECIFIED TOL.(M/C)</text>
<text x="560.6" y="316.1">FOR LINEAR IN mm.</text>
</g>
<text font-size="2.1" fill="#f0f" x="7.7" y="409.8" transform="rotate(-90 7.7 409.8)">\\srv01043\ExDM Uploading\2022-23\P23Y5\P23Y5B157114.dft</text>
</svg>
